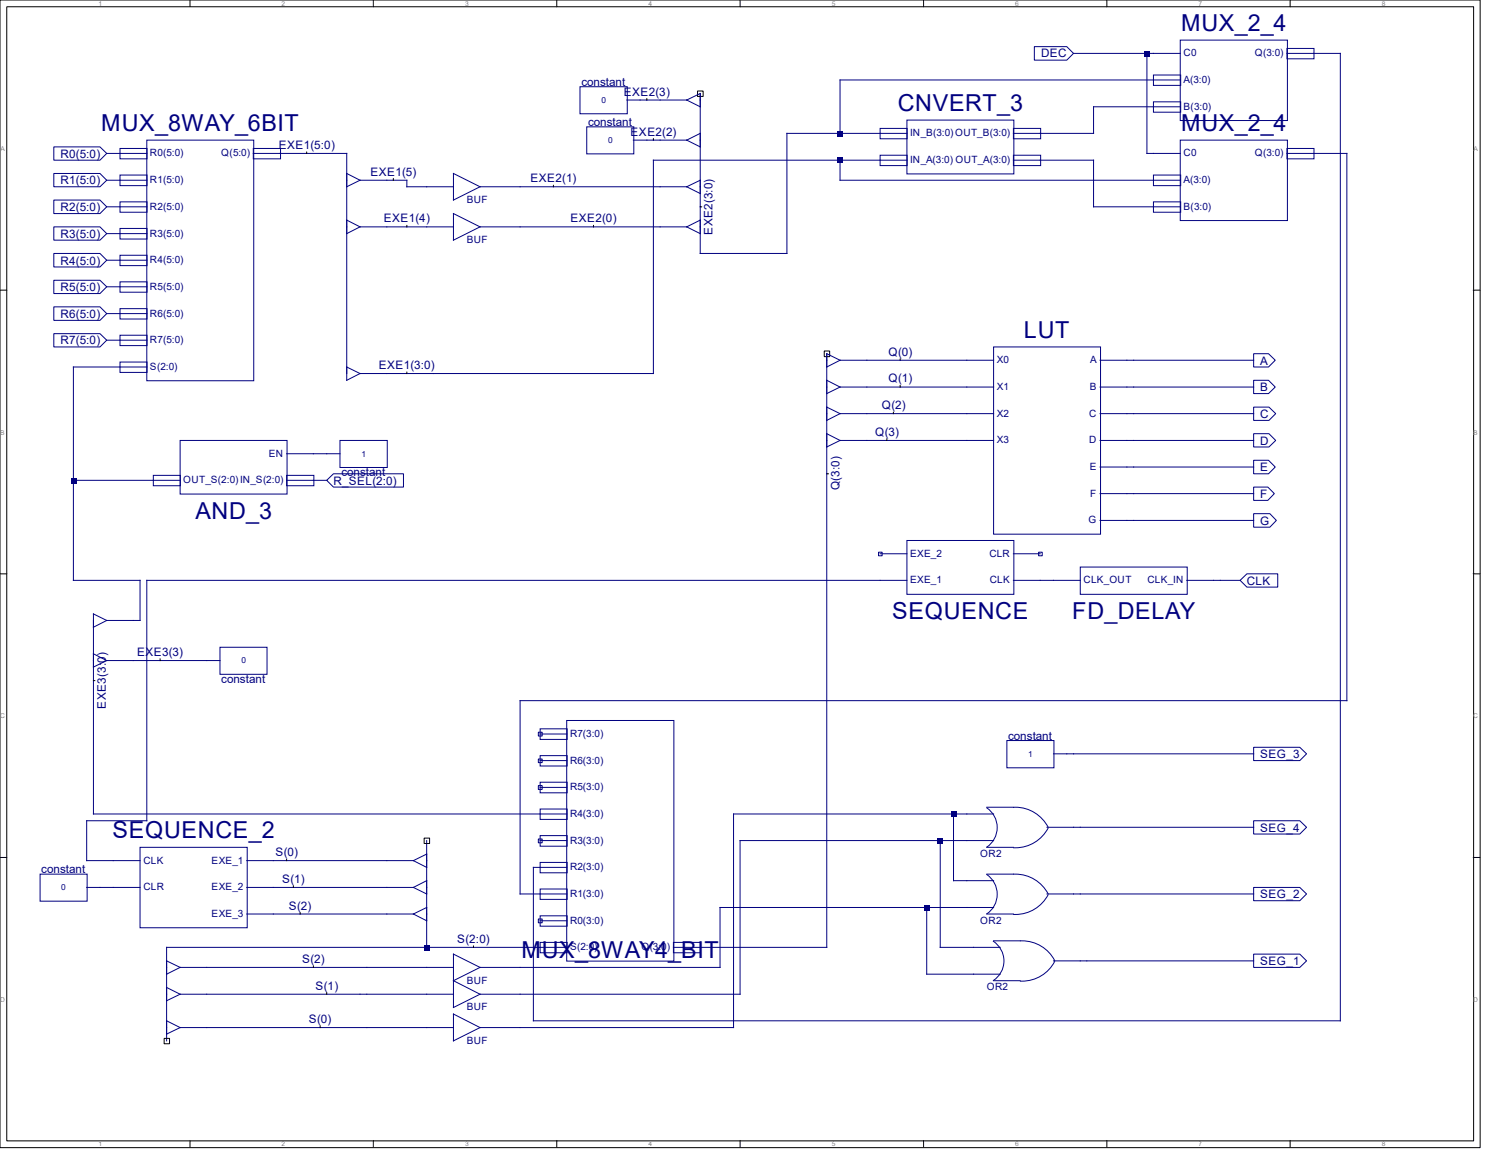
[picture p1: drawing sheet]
<svg xmlns="http://www.w3.org/2000/svg" width="279mm" height="216mm" viewBox="0 0 279 216" stroke-linecap="round" stroke-linejoin="round" font-family="sans-serif">
<g fill="none" stroke="#000" stroke-width=".19">
<path d="M0 0h278.3v215.6h-278.3zM1.3 1.3h275.8v213.1h-275.8zM35.7 0v1.3M70.2 0v1.3M104.7 0v1.3M139.1 0v1.3M173.7 0v1.3M208.1 0v1.3M242.6 0v1.3M57.7 28.5v.3M74 33.5v.4M0 54.5h1.3"/>
<path d="M76.5 42.3v.3M277 54.5h1.3M155 66h1v1h-1zM168 77.4v.3M169.2 67.4v.3M169.2 72.4v.3M155.4 89h.4M166.8 82.4v.4M0 107.8h1.3M277 107.8h1.3M79.8 157.5h1v1h-1zM0 161.1h1.3"/>
<path d="M277 161.1h1.3M30.9 195.1h1v1h-1zM35.7 214.3v1.3M70.2 214.3v1.3M104.7 214.3v1.3M139.1 214.3v1.3M173.7 214.3v1.3M208.1 214.3v1.3M242.6 214.3v1.3"/>
</g>
<g fill="none" stroke="#000080" stroke-width=".19">
<path d="M22.6 27.9h5v1.9h-5zM22.6 32.9h5v2h-5zM22.6 37.9h5v2h-5zM22.6 28.8h5M22.6 33.9h5M22.6 38.9h5M27.6 26.3h20.1v45.2h-20.1zM47.6 27.9h5.1v1.9h-5.1zM47.6 28.8h17.6v41.4M65.2 32.6l2.5 1.3M67.7 33.9h8.8v1.2h8.8M67.7 33.9l-2.5 1.2"/>
<path d="M85.3 32.6l5 2.5-5 2.5zM90.3 35.1h7.5M22.6 42.9h5v2h-5zM22.6 48h5v1.9h-5zM22.6 53h5v1.9h-5zM22.6 58h5v1.9h-5zM22.6 43.9h5M22.6 48.9h5M22.6 53.9h5M22.6 58.9h5M65.2 41.4l2.5 1.2M67.7 42.6l-2.5 1.3"/>
<path d="M67.7 42.6h17.6M85.3 40.1l5 2.5-5 2.5zM90.3 42.6h7.5M22.6 63h5v1.9h-5zM22.6 68h5v2h-5zM22.6 63.9h5M22.6 69h5M155.4 66.5v111.5h-23.7M155.4 71.5l2.5 1.2M155.4 76.5l2.5 1.2M157.9 72.7h28.9M157.9 77.7h28.9"/>
<path d="M157.9 72.7l-2.5 1.3M157.9 77.7l-2.5 1.3M163 67.7h23.8M186.8 65.2h20.1v35.2h-20.1zM206.8 67.7h28.9M206.8 72.7h28.9M206.8 77.7h28.9M155.4 81.5l2.5 1.3M157.9 82.8h28.9M157.9 82.8l-2.5 1.2M206.8 82.8h28.9M206.8 87.8h28.9"/>
<path d="M206.8 92.8h28.9M206.8 97.8h28.9M80.2 157.9v20.1M101.6 178h-70.3v17.6"/>
</g>
<path d="M79.8 177.5h1v1.1h-1z" fill-rule="evenodd" fill="#000080"/>
<path d="M76.5 69.9v.3M89 177.7v.3" fill="none" stroke="#000" stroke-width=".19"/>
<g fill="none" stroke="#000080" stroke-width=".19">
<path d="M157.9 30.1v3.8h59M165.5 30.1h-42.6v40.1h-50.2M26.3 159.2h20.2v15.1h-20.2zM21.3 161.7h5M21.3 166.8h5M46.4 161.7h5M46.4 166.8h5M46.4 171.7h5M72.7 161.7h5M72.7 166.8h5M72.7 171.7h5M77.7 161.7l2.5-1.2v2.5z"/>
<path d="M77.7 166.8l2.5-1.3v2.5zM77.7 171.7l2.5-1.2v2.5z"/>
</g>
<path d="M157.5 29.6h1v1h-1z" fill-rule="evenodd" fill="#000080"/>
<path d="M131.7 17.6v30h16.3v-22.5h17.5M216.9 15h-59v10.1" fill="none" stroke="#000080" stroke-width=".19"/>
<path d="M131.1 17.1h1.1v1h-1.1zM131.7 38.9h.3" fill="none" stroke="#000" stroke-width=".19"/>
<path d="M157.5 24.6h1v1h-1z" fill-rule="evenodd" fill="#000080"/>
<path d="M22.6 69h-8.8v40.1h12.5v7.5h-1.2M13.8 90.3h15M17.6 116.6v36.4h84" fill="none" stroke="#000080" stroke-width=".19"/>
<path d="M17.6 127.9h.3" fill="none" stroke="#000" stroke-width=".19"/>
<path d="M13.3 89.8h1.1v1h-1.1z" fill-rule="evenodd" fill="#000080"/>
<g fill="none" stroke="#000080" stroke-width=".19">
<path d="M109.1 16.3h8.8v5.1h-8.8zM117.9 18.8h6.2M20.1 28.8h2.5M20.1 33.9h2.5M20.1 38.9h2.5M97.8 35.1h31.3M110.3 23.8h8.9v5.1h-8.9zM119.1 26.3h10M129.1 26.3l2.6-1.2v2.5zM129.1 35.1l2.6-1.2v2.5zM20.1 43.9h2.5M20.1 48.9h2.5"/>
<path d="M20.1 53.9h2.5M20.1 58.9h2.5M97.8 42.6h31.3M129.1 42.6l2.6-1.2v2.5zM20.1 63.9h2.5M17.6 115.4l2.5 1.2-2.5 1.3zM20.1 116.6h5M17.6 122.9l2.5 1.2-2.5 1.2zM20.1 124.1h18.8M189.3 139.1h8.9v5.2h-8.9zM176.8 157.9v20.1h11.2M181.8 153h5"/>
<path d="M185.5 151.8a4.5 4.5 0 0 1 0 7.4M185.5 151.7h5M185.5 159.2h5M186.8 157.9h-47.7v28.9h-48.8M190.6 151.7a6.8 6.8 0 0 1 6.5 3.7M196.8 155.4h38.9M197.1 155.6a7 7 0 0 1-6.5 3.7M198.1 141.6h37.6M7.5 164.3h8.9v5h-8.9zM16.3 166.8h5M181.8 170.5h5M181.8 165.5h5"/>
<path d="M185.5 164.3a4.5 4.5 0 0 1 0 7.4M185.5 164.3h5M185.5 171.7h5M186.8 176.9a4.4 4.4 0 0 1 0 7.3M186.8 176.8h5M190.6 164.3a7 7 0 0 1 6.5 3.6M191.9 176.8a6.9 6.9 0 0 1 6.4 3.7M196.8 168h38.9M197.1 168.1a7 7 0 0 1-6.5 3.7M80.2 186.8h5.1M85.3 184.3l5 2.5-5 2.5zM183 183h5"/>
<path d="M186.8 184.3h5M198.1 180.6h37.6M198.3 180.7a6.9 6.9 0 0 1-6.4 3.7"/>
</g>
<path d="M121.6 18.5v.3M104.1 34.8v.3M122.9 26v.3M111.6 42.3v.3M30.1 123.8v.3" fill="none" stroke="#000" stroke-width=".19"/>
<path d="M176.3 157.5h1v1h-1z" fill-rule="evenodd" fill="#000080"/>
<g fill="none" stroke="#000080" stroke-width=".19">
<path d="M28.8 89.3h5.1v2h-5.1zM28.8 90.3h5.1M33.9 82.8h20.1v10h-20.1zM53.9 89.3h5.1v2h-5.1zM53.9 85.3h10M53.9 90.3h7.5M63.9 82.8h8.9v5h-8.9zM165.2 103.8h.7v.6h-.7zM165.5 104.1h5M170.5 101.6h20.1v10.1h-20.1zM170.5 109.1h-142.9v45.1h-11.3v7.5h5M190.5 109.1h12.6"/>
<path d="M190.5 104.1h5.1M195.3 103.8h.7v.6h-.7zM203.1 106.6h20.1v5.1h-20.1zM223.1 109.1h10.1M38.9 124.1h2.5M41.4 121.6h8.8v5.1h-8.8zM179.3 153v12.5h2.5M181.8 153h-43.9v40.1h-47.6M51.4 161.7h21.3M51.4 166.8h21.3M51.4 171.7h21.3M38.9 181.8h41.3"/>
<path d="M38.9 186.8h41.3M38.9 193.1h46.4M85.3 190.5l5 2.6-5 2.5z"/>
</g>
<path d="M53.9 161.4v.3M55.2 166.4v.4M56.4 171.4v.3M58.9 181.5v.3M60.2 192.7v.4M61.4 186.5v.3" fill="none" stroke="#000" stroke-width=".19"/>
<path d="M178.8 152.5h1v1h-1z" fill-rule="evenodd" fill="#000080"/>
<path d="M85.3 179.3l5 2.5-5 2.5zM174.2 170.5v12.5h8.8M181.8 170.5h-46.4v11.3h-45.1M80.2 181.8h5.1" fill="none" stroke="#000080" stroke-width=".19"/>
<path d="M173.8 170.1h1v1h-1z" fill-rule="evenodd" fill="#000080"/>
<g fill="none" stroke="#000080" stroke-width=".19">
<path d="M124.1 18.8h5M129.1 18.8l2.6-1.2v2.5zM201.8 10h20.1M215.6 10v18.8h6.3M216.9 14.1h5.1v1.9h-5.1zM216.9 19.1h5.1v2h-5.1zM216.9 15h5M221.9 7.5h20.2v15.1h-20.2zM242 9.1h5.1v1.9h-5.1zM242 10h10v181.8h-151.7v-28.8h6.3M10.1 27.6h8.7l1.3 1.2-1.3 1.3h-8.7zM10.1 32.6h8.7l1.3 1.3-1.3 1.2h-8.7z"/>
<path d="M10.1 37.6h8.7l1.3 1.3-1.3 1.2h-8.7zM165.5 29.2h5.1v1.9h-5.1zM165.5 24.1h5.1v2h-5.1zM165.5 30.1h5M165.5 25.1h5M170.5 22.6h20.1v10.1h-20.1zM190.5 29.2h5.2v1.9h-5.2zM190.5 24.1h5.2v2h-5.2zM190.5 30.1h15.1v8.8h16.3M216.9 32.9h5.1v2h-5.1zM216.9 37.9h5.1v2h-5.1zM216.9 33.9h5"/>
<path d="M221.9 26.3h20.2v15.1h-20.2zM221.9 20.1h-16.3v5h-15.1M242 27.9h5.1v1.9h-5.1zM242 28.8h11.2v102.9h-155.4v36.3h8.8M10.1 42.6h8.7l1.3 1.3-1.3 1.2h-8.7zM10.1 47.6h8.7l1.3 1.3-1.3 1.3h-8.7zM10.1 52.7h8.7l1.3 1.2-1.3 1.3h-8.7zM10.1 57.7h8.7l1.3 1.2-1.3 1.3h-8.7zM10.1 62.7h8.7l1.3 1.2-1.3 1.3h-8.7zM65.2 69l2.5 1.2-2.5 1.3zM67.7 70.2h5M155.4 66.5l2.5 1.2-2.5 1.3z"/>
<path d="M157.9 67.7h5.1M235.7 76.5h2.9l1.3 1.2-1.3 1.3h-2.9zM235.7 71.5h2.8l1.3 1.2-1.3 1.3h-2.8zM235.7 66.5h2.8l1.3 1.2-1.3 1.3h-2.8zM61.4 90.3l1.3-1.3h13.2v2.5h-13.2zM235.7 96.5h3.1l1.2 1.3-1.2 1.3h-3.1zM235.7 91.5h2.7l1.2 1.3-1.2 1.2h-2.7zM235.7 86.5h2.8l1.3 1.3-1.3 1.2h-2.8zM235.7 81.5h2.9l1.3 1.3-1.3 1.2h-2.9zM233.2 109.1l1.2-1.3h5.8v2.5h-5.8zM101.2 137.6h.7v.7h-.7zM101.6 136.9h5v2h-5z"/>
<path d="M101.6 137.9h5M106.6 135.4h20.1v45.2h-20.1zM101.2 157.6h.7v.8h-.7zM101.2 147.6h.7v.7h-.7zM101.2 142.6h.7v.7h-.7zM101.6 157h5v2h-5zM101.6 152h5v2h-5zM101.6 147h5v2h-5zM101.6 142h5v1.9h-5zM101.6 157.9h5M101.6 153h5M101.6 148h5"/>
<path d="M101.6 142.9h5M235.7 140.4h8.7l1.3 1.2-1.3 1.3h-8.7zM235.7 154.2h8.7l1.3 1.2-1.3 1.3h-8.7zM101.2 172.7h.7v.7h-.7zM101.6 172.1h5v1.9h-5zM101.6 167h5v2h-5zM101.6 162.1h5v1.9h-5zM101.6 177.1h5v1.9h-5zM101.6 178h5M101.6 173h5M126.6 177.1h5.1v1.9h-5.1zM126.6 178h5.1"/>
<path d="M235.7 166.8h8.7l1.3 1.2-1.3 1.2h-8.7zM235.7 179.3h8.7l1.3 1.3-1.3 1.2h-8.7zM31.3 180.6l2.6 1.2-2.6 1.2zM31.3 185.5l2.6 1.3-2.6 1.2zM31.3 191.8l2.6 1.3-2.6 1.2zM33.9 181.8h5M33.9 186.8h5M33.9 193.1h5"/>
</g>
<path d="M215.2 9.6h1v1h-1z" fill-rule="evenodd" fill="#000080"/>
<path d="M194.5 8.8h6.1l1.2 1.2-1.2 1.3h-6.1z" fill="none" stroke="#000080" stroke-width=".19"/>
<g font-size="4.4" fill="#000080">
<text x="222.1" y="5.8">MUX_2_4</text>
<text x="168.8" y="20.8">CNVERT_3</text>
<text x="19" y="24.6">MUX_8WAY_6BIT</text>
<text x="222.1" y="24.6">MUX_2_4</text>
<text x="192.5" y="63.5">LUT</text>
<text x="36.7" y="97.5">AND_3</text>
<text x="167.8" y="116.3">SEQUENCE</text>
<text x="201.6" y="116.3">FD_DELAY</text>
<text x="21.2" y="157.5">SEQUENCE_2</text>
<text x="98" y="180">MUX_8WAY4_BIT</text>
</g>
<g font-size="2.2" fill="#000080">
<text x="195.8" y="10.8">DEC</text>
<text x="109.3" y="16.1">constant</text>
<text x="117.3" y="17.9">EXE2(3)</text>
<text x="110.6" y="23.7">constant</text>
<text x="11.3" y="29.6">R0(5:0)</text>
<text x="52.4" y="28">EXE1(5:0)</text>
<text x="118.5" y="25.5">EXE2(2)</text>
<text x="11.3" y="34.6">R1(5:0)</text>
<text x="69.7" y="33">EXE1(5)</text>
<text x="99.7" y="34.2">EXE2(1)</text>
<text x="11.3" y="39.7">R2(5:0)</text>
<text x="72.2" y="41.8">EXE1(4)</text>
<text x="107.3" y="41.8">EXE2(0)</text>
<text x="11.3" y="44.7">R3(5:0)</text>
<text x="134" y="44.1" transform="rotate(-90 134 44.1)">EXE2(3:0)</text>
<text x="11.3" y="49.7">R4(5:0)</text>
<text x="11.3" y="54.7">R5(5:0)</text>
<text x="11.3" y="59.7">R6(5:0)</text>
<text x="11.3" y="64.7">R7(5:0)</text>
<text x="71.2" y="69.3">EXE1(3:0)</text>
<text x="167" y="66.8">Q(0)</text>
<text x="167" y="71.8">Q(1)</text>
<text x="236.9" y="68.5">A</text>
<text x="165.8" y="76.9">Q(2)</text>
<text x="236.9" y="73.5">B</text>
<text x="164.6" y="81.9">Q(3)</text>
<text x="236.9" y="83.5">D</text>
<text x="236.9" y="78.5">C</text>
<text x="64.2" y="89.5">constant</text>
<text x="236.9" y="88.6">E</text>
<text x="62.7" y="91.1">R_SEL(2:0)</text>
<text x="157.8" y="92.2" transform="rotate(-90 157.8 92.2)">Q(3:0)</text>
<text x="236.9" y="93.6">F</text>
<text x="236.9" y="98.6">G</text>
<text x="234.4" y="109.9">CLK</text>
<text x="25.8" y="123.3">EXE3(3)</text>
<text x="41.6" y="128.4">constant</text>
<text x="19.9" y="133.1" transform="rotate(-90 19.9 133.1)">EXE3(3:0)</text>
<text x="189.5" y="139">constant</text>
<text x="236.9" y="142.5">SEG_3</text>
<text x="51.8" y="160.9">S(0)</text>
<text x="236.9" y="156.3">SEG_4</text>
<text x="7.7" y="164.1">constant</text>
<text x="53" y="165.9">S(1)</text>
<text x="54.3" y="170.9">S(2)</text>
<text x="236.9" y="168.8">SEG_2</text>
<text x="86" y="177.2">S(2:0)</text>
<text x="56.8" y="180.9">S(2)</text>
<text x="59.3" y="185.9">S(1)</text>
<text x="236.9" y="181.3">SEG_1</text>
<text x="58.1" y="192.2">S(0)</text>
</g>
<g font-size="1.9" fill="#000080">
<text x="222.6" y="10.6">C0</text>
<text x="235.9" y="10.6">Q(3:0)</text>
<text x="222.6" y="15.6">A(3:0)</text>
<text x="222.6" y="20.6">B(3:0)</text>
<text x="28.2" y="29.4">R0(5:0)</text>
<text x="41.6" y="29.4">Q(5:0)</text>
<text x="171.1" y="25.6">IN_B(3:0)OUT_B(3:0)</text>
<text x="222.6" y="29.4">C0</text>
<text x="235.9" y="29.4">Q(3:0)</text>
<text x="28.2" y="34.4">R1(5:0)</text>
<text x="171.1" y="30.7">IN_A(3:0) OUT_A(3:0)</text>
<text x="222.6" y="34.4">A(3:0)</text>
<text x="28.2" y="39.4">R2(5:0)</text>
<text x="87.8" y="38.1">BUF</text>
<text x="222.6" y="39.4">B(3:0)</text>
<text x="28.2" y="44.5">R3(5:0)</text>
<text x="87.8" y="45.7">BUF</text>
<text x="28.2" y="49.4">R4(5:0)</text>
<text x="28.2" y="54.4">R5(5:0)</text>
<text x="28.2" y="59.5">R6(5:0)</text>
<text x="28.2" y="64.5">R7(5:0)</text>
<text x="28.2" y="69.5">S(2:0)</text>
<text x="187.4" y="68.2">X0</text>
<text x="205" y="68.2">A</text>
<text x="187.4" y="73.3">X1</text>
<text x="204.9" y="73.3">B</text>
<text x="187.4" y="78.3">X2</text>
<text x="187.4" y="83.3">X3</text>
<text x="204.8" y="78.3">C</text>
<text x="204.8" y="83.3">D</text>
<text x="50.5" y="85.8">EN</text>
<text x="204.9" y="88.3">E</text>
<text x="34.5" y="90.8">OUT_S(2:0)IN_S(2:0)</text>
<text x="205" y="93.3">F</text>
<text x="204.7" y="98.3">G</text>
<text x="171.1" y="104.6">EXE_2</text>
<text x="186" y="104.6">CLR</text>
<text x="171.1" y="109.6">EXE_1</text>
<text x="186.1" y="109.6">CLK</text>
<text x="203.7" y="109.6">CLK_OUT</text>
<text x="215.7" y="109.6">CLK_IN</text>
<text x="107.2" y="143.5">R6(3:0)</text>
<text x="107.2" y="138.5">R7(3:0)</text>
<text x="107.2" y="148.5">R5(3:0)</text>
<text x="107.2" y="153.5">R4(3:0)</text>
<text x="107.2" y="158.5">R3(3:0)</text>
<text x="184.3" y="161">OR2</text>
<text x="27" y="162.3">CLK</text>
<text x="27" y="167.3">CLR</text>
<text x="39.8" y="162.3">EXE_1</text>
<text x="39.8" y="167.3">EXE_2</text>
<text x="107.2" y="163.5">R2(3:0)</text>
<text x="39.8" y="172.3">EXE_3</text>
<text x="107.2" y="173.6">R0(3:0)</text>
<text x="107.2" y="168.5">R1(3:0)</text>
<text x="184.3" y="173.6">OR2</text>
<text x="107.2" y="178.6">S(2:0)</text>
<text x="120.6" y="178.6">Q(3:0)</text>
<text x="87.8" y="184.8">BUF</text>
<text x="87.8" y="189.9">BUF</text>
<text x="185.6" y="186.1">OR2</text>
<text x="87.8" y="196.1">BUF</text>
</g>
<g font-size="1.6" fill="#000080">
<text x="113.1" y="19.3">0</text>
<text x="114.3" y="26.9">0</text>
<text x="67.9" y="85.8">1</text>
<text x="45.4" y="124.7">0</text>
<text x="193.3" y="142.2">1</text>
<text x="11.5" y="167.3">0</text>
</g>
<g font-size="1.3" fill="#808080">
<text x="18.5" y="1.1">1</text>
<text x="53" y="1.1">2</text>
<text x="87.5" y="1.1">3</text>
<text x="121.9" y="1.1">4</text>
<text x="156.4" y="1.1">5</text>
<text x="190.9" y="1.1">6</text>
<text x="225.3" y="1.1">7</text>
<text x="259.8" y="1.1">8</text>
<text x=".1" y="28.4">A</text>
<text x="277.1" y="28.4">A</text>
<text x="0" y="81.7">B</text>
<text x="277" y="81.7">B</text>
<text x="0" y="134.9">C</text>
<text x="277" y="134.9">C</text>
<text x="0" y="188.2">D</text>
<text x="277" y="188.2">D</text>
<text x="18.5" y="215.4">1</text>
<text x="53" y="215.4">2</text>
<text x="87.5" y="215.4">3</text>
<text x="121.9" y="215.4">4</text>
<text x="156.4" y="215.4">5</text>
<text x="190.9" y="215.4">6</text>
<text x="225.3" y="215.4">7</text>
<text x="259.8" y="215.4">8</text>
</g>
</svg>
